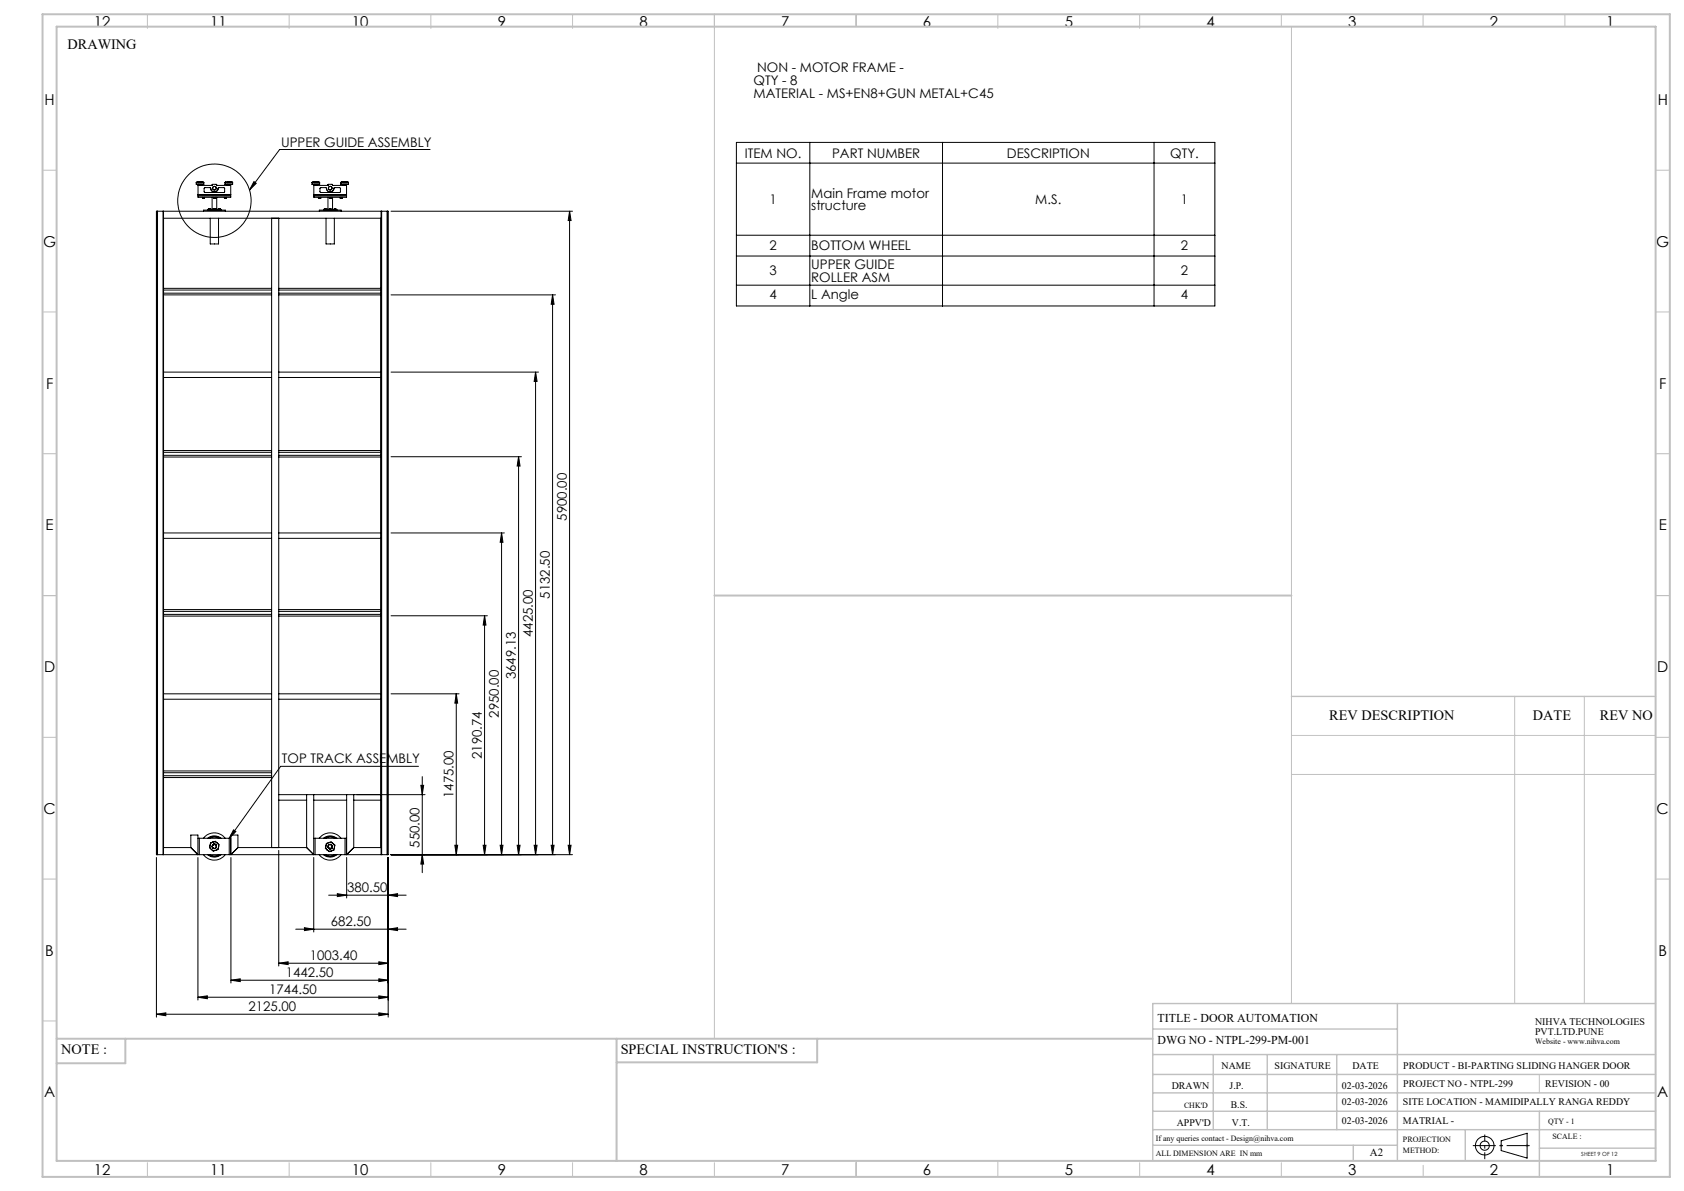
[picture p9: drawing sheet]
<svg xmlns="http://www.w3.org/2000/svg" width="594mm" height="420mm" viewBox="0 0 594 420" stroke-linecap="round" stroke-linejoin="round" font-family="sans-serif">
<g fill="none" stroke="#000" stroke-width=".35">
<path d="M151.7 52.7h-53.1l-10.6 14.3M259.8 50.2h168.7v57.7h-168.7zM259.8 57.5h168.7M285.6 50.2v57.7M332.5 50.2v57.7M407.1 50.2v57.7M55.4 74.5h-.2v226.9h.2M55.4 74.5h.2M55.4 74.5v226.9M55.6 74.5v226.9M55.6 74.5h1.9M57.5 74.5h.2"/>
<path d="M57.5 74.5v226.9M57.7 74.5v226.9M57.7 74.5h76.7M57.7 77h76.7M69.2 64.9h2.7M69.2 64.3h2.7M69.2 64.3v.6M69.7 64.2h.1M69.7 64.2l-.2 .1M69.7 64.2v.1M69.8 69.1h11.6M69.8 68.7h11.6"/>
<path d="M69.9 64.3h1.3M70 65h.1M70 65h.8M70 65v.4h.8M70.1 64.3v-.3h.9v.3M70.1 64.1h.9M70.8 65.4h.1M70.8 65v.4M70.8 65h.1M71 64.1v.1M71.1 65h.1M71.2 65v.4"/>
<path d="M71.2 65.4h-.1M71.4 64.3h.2M71.5 69.9l.5 .1M71.5 69.9h.6M71.5 69.6v.3M71.8 74.5v-.4h7.7v.4M71.8 64.3h-2.6M71.9 64.3h.1M71.9 64.3v.6M72 70h.1M72.1 69.9l-.1 .1M72.1 69.6v.3"/>
<path d="M72.1 66.2l2.2 .1a1.41 1.41 0 0 0 1.4 1.4 1.41 1.41 0 0 0 1.4-1.5h2l.1 1.6-7 .1-.2-.3zM73.3 73.9h4.6M73.3 74.1h4.6M73.3 73.9v.2M73.3 74.1h.1M73.7 73.6h.4M73.7 73.6v.2M74.1 73.6v.2M74.2 77v9h2.9v-9M74.3 66.3a1.34 1.34 0 0 0 1.3 1.4 1.34 1.34 0 0 0 1.4-1.4M74.7 65.4h-4.9v4.2h11.6v-4.2h-4.8M74.8 65.3v.1"/>
<path d="M74.8 69.6v4.2M74.9 65.2l-.2 .2M74.9 65.2l.1-.2h1.3l.1 .2M75.3 69.9h.7M75.3 69.6v.3M75.4 73.6h.4M75.4 73.6v.2M75.5 73.6h.3M75.5 73.6h-.1M75.5 73.6h.1M75.8 73.6v.2M76 69.9h.1"/>
<path d="M76 69.6v.3M76.4 65.2l.2 .2M76.4 65.3l.1 .1M76.4 69.6v4.2M77.2 73.6h.3M77.2 73.6h.1M77.2 73.6v.2M77.5 73.6v.2M77.9 73.9v.2M77.9 74.1h.1M79.2 69.9l.5 .1M79.2 69.9h.6"/>
<path d="M79.2 69.6v.3M79.4 64.9h2.7M79.4 64.3h2.7M79.4 64.3v.6M79.6 64.3h.2M79.7 70h.1M79.8 69.9l-.1 .1M79.8 69.6v.3M80.1 65.4h.8M80.1 65h.8M80.1 65h.1M80.1 65.4h.1"/>
<path d="M80.1 65v.4M80.2 64.2h1M80.2 64.1h1M80.2 64.3v-.3h1v.3M80.9 64.3h.2M80.9 65v.4M80.9 65.4h.1M81 65h-.1M81.3 65h.1M81.3 65v.4M81.3 65.4h.1M81.6 64.3h.2"/>
<path d="M82.1 64.3v.6M89.6 64l.8 .6-2.4 2.4zM95.8 77v221.9M98.3 77v221.9M110.1 64.3h2.6M110.1 64.9h2.6M110.1 64.3v.6M110.6 64.2h.1M110.6 64.2l-.3 .1M110.6 64.2v.1M110.7 69.1h11.5M110.7 68.7h11.5"/>
<path d="M110.8 64.3h1.2M110.8 65h.8M110.8 65.4h.8M110.8 65v.4M110.8 65h.1M110.8 65.4h.1M110.9 64.1h1M110.9 64.3v-.3h1v.3M111.6 65v.4M111.6 65.4h.1M111.7 65h-.1M112 65h.1"/>
<path d="M112 65v.4M112 65.4h.1M112.3 64.3h.2M112.3 69.9l.6 .1M112.3 69.9h.6M112.3 69.6v.3M112.6 74.5v-.4h7.7v.4M112.7 64.3v.6M112.9 70h.1M112.9 66.3h2.2a1.41 1.41 0 0 0 1.5 1.4 1.41 1.41 0 0 0 1.3-1.5l2.1 .1v1.5l-6.9 .1-.2-.3zM112.9 69.9v.1M112.9 69.9h.1"/>
<path d="M112.9 69.6v.3M114.2 73.9h4.6M114.2 74.1h4.6M114.2 73.9v.2M114.2 74.1h.1M114.5 73.6h.4M114.5 73.6v.2M114.9 73.6v.2M115 77v9h2.9v-9M115.1 66.3a1.34 1.34 0 0 0 1.4 1.4 1.34 1.34 0 0 0 1.3-1.4M115.6 65.4h-4.9v4.2h11.5v-4.2h-4.8M115.7 65.3l-.1 .1"/>
<path d="M115.7 69.6v4.2M115.7 65.2l-.2 .2M115.7 65.2l-.1 .2M115.7 65.2l.1-.2h1.3l.2 .2M116.2 69.9h.6M116.2 69.6v.3M116.3 73.6v.2M116.3 73.6h.1M116.3 73.6h.4M116.7 73.6v.2M116.8 69.9h.1M116.8 69.6v.3"/>
<path d="M117.3 65.2l.1 .2M117.3 65.3l.1 .1M117.3 69.6v4.2M118 73.6h.4M118 73.6v.2M118.4 73.6v.2M118.8 73.9v.2M118.8 74.1h-.1M120 69.9l.5 .1M120 69.9h.6M120 69.6v.3M120.2 64.9h2.7"/>
<path d="M120.2 64.3h2.7M120.2 64.3v.6M120.4 64.3h.2M120.6 70h.1M120.6 69.9v.1M120.6 69.6v.3M120.9 65h.9M120.9 65.4h.9M120.9 65h.1M120.9 65v.4M120.9 65.4h.1M121 65.4h.1"/>
<path d="M121 65h.1M121.1 64.3v-.3h.9v.3M121.1 64.1h.9M121.1 64.2h.9M121.8 64.3h.2M121.8 65v.4M121.8 65.4h.1M121.8 65h.1M122.1 65h.1M122.2 65v.4M122.2 65.4h-.1M122.5 64.3h.2"/>
<path d="M122.9 64.3v.6M134.4 74.5h.2M134.4 74.5v226.9M134.6 74.5h1.9M134.6 74.5v226.9M136.5 74.5h.2M136.5 74.5v226.9M136.7 74.5h.2v226.9h-.2M136.7 74.5v226.9M137.9 74.5h64M200.9 74.5l.5 3.3h-1zM200.9 74.5v226.9"/>
<path d="M259.8 83h168.7M259.8 90.3h168.7M57.7 101.7h38.1M57.7 104h38.1M57.7 102.3h38.1M57.7 103.4h38.1M98.3 101.7h36.1M98.3 104h36.1M98.3 102.3h36.1M98.3 103.4h36.1M137.9 104h58M194.9 104v197.4"/>
<path d="M194.9 104l.5 3.3h-1zM259.8 100.6h168.7M57.7 131.2h38.1M57.7 133.1h38.1M98.3 131.2h36.1M98.3 133.1h36.1M137.9 131.2h52M188.9 131.2v170.2M188.9 131.2l.5 3.3h-1zM57.7 158.9h38.1M57.7 159.5h38.1M98.3 158.9h36.1"/>
<path d="M98.3 159.5h36.1M57.7 161.2h38.1M57.7 160.6h38.1M98.3 161.2h36.1M98.3 160.6h36.1M137.9 161.1h46M182.9 161.1l.5 3.2h-1zM182.9 161.1v140.3M57.7 187.9h38.1M57.7 189.8h38.1M98.3 187.9h36.1M98.3 189.8h36.1"/>
<path d="M137.9 187.9h40M176.9 187.9v113.5M176.9 187.9l.5 3.3h-1zM57.7 217.3h38.1M57.7 215h38.1M57.7 215.6h38.1M57.7 216.7h38.1M98.3 217.3h36.1M98.3 215h36.1M98.3 215.6h36.1M98.3 216.7h36.1M137.9 217.2h34"/>
<path d="M170.9 217.2l.5 3.2h-1zM170.9 217.2v84.2M57.7 246.6h38.1M57.7 244.7h38.1M98.3 246.6h36.1M98.3 244.7h36.1M137.9 244.7h24M160.9 244.7v56.7M160.9 244.7l.5 3.2h-1zM57.7 274.2h38.1M57.7 271.9h38.1M57.7 272.5h38.1"/>
<path d="M57.7 273.6h38.1M147.6 270.2h-48.6l-18.1 25.4M148.4 276.9h1l-.5 3.3zM148.9 273.9v33.8M57.7 298.9h9.6M67.3 298.9v-4.4h2.5v6.9M67.3 298.9l2.5 2.5M69.8 295.6h.5M70.3 295.6v5.8M70.3 295.6h10.6M71.8 295.6a4.8 4.8 0 0 1 7.6 0M73.2 295.6a3.7 3.7 0 0 1 4.8 0"/>
<path d="M73.6 295.6a3.6 3.6 0 0 1 4 0M73.9 295.6a3.4 3.4 0 0 1 3.4 0M74.1 298.1l.1 .9 .4 .6M74.1 298.1a.88 .88 0 0 0 .5 1.5M74.6 299.6l.8 .3h.7M74.6 299.6a.86 .86 0 0 0 1.5 .3M74.9 298.7a.76 .76 0 0 1 .6-.9 .76 .76 0 0 1 .8 .8 .76 .76 0 0 1-.9 .6M75 298v.1M75.1 297.9l-.1 .2M75.1 297.9l-.1 .1M75.1 297l-.6 .3-.4 .8M75.1 297l.7-.1 .8 .4"/>
<path d="M75.1 297a1.02 1.02 0 0 1 1.5 .3M75.1 297a.89 .89 0 0 0-1 1.1M75.1 298a.73 .73 0 0 1 1.1 .2 .73 .73 0 0 1-.4 1.1 .73 .73 0 0 1-.9-.6l.8 .5a.69 .69 0 0 1-.8-.4 .69 .69 0 0 1 .2-.8zM75.9 297.8l.2 .1-.5-.2-.6 .3M76.1 297.9l-.4-.2-.6 .1 .8-.1 .4 .6M76.1 297.9l-.7-.2-.3 .2M76.1 297.9l.1 .1M76.3 298.6a.78 .78 0 0 0-.8-1 .78 .78 0 0 0-.6 1.1M76.6 297.3l.5 .7v.7M76.6 297.3a.95 .95 0 0 1 .5 1.4M77.1 298.7l-.3 .7-.7 .5M77.1 298.7a.99 .99 0 0 1-1 1.2"/>
<path d="M80.9 295.6h.5v5.8h-.5M80.9 295.6v5.8M82.4 292.6l.8 .6-2.3 2.4zM83.9 298.9h24.3M83.9 298.9l-2.4 2.5M83.9 298.9v-4.4h-2.4v6.9M98.3 280.2h51.6M98.3 282.2h9.9M98.3 299.9v40.8M108.2 280.2v18.7M108.2 298.9l2.5 2.5M110.7 295.6h.5"/>
<path d="M110.7 280.2v21.2M110.7 282.2h11.6M111.2 295.6h10.5M111.2 295.6v5.8M112.6 295.6a4.8 4.8 0 0 1 7.7 0M114.1 295.6a3.7 3.7 0 0 1 4.7 0M114.4 295.6a3.6 3.6 0 0 1 4.1 0M114.8 295.6a3.4 3.4 0 0 1 3.3 0M114.9 298.3l.1 .9 .4 .6M114.9 298.3a.91 .91 0 0 0 .5 1.5M115.4 299.8l.9 .4 .6-.1M115.4 299.8a.9 .9 0 0 0 1.5 .3"/>
<path d="M115.7 298.7l.5 .6 .7-.1-.4 .1-.5-.2M115.9 299l.1 .1M115.9 298a.75 .75 0 0 1 1.3 .3l-.4-.4-.5-.1a.73 .73 0 0 1 .8 1 .73 .73 0 0 1-1.1 .4 .73 .73 0 0 1-.1-1.2zM115.9 299.1l.2 .1M116 297.2l-.9 .6-.2 .5M116 297.2l.5-.1 1 .3M116 297.2a.97 .97 0 0 1 1.5 .2M116 297.2a.88 .88 0 0 0-1.1 1.1M116.6 297.8a.74 .74 0 0 0-.9 .7 .74 .74 0 0 0 .8 .8 .74 .74 0 0 0 .7-1M117 299.1l-.5 .2-.5-.2M117 299.1h.1M117 299l-.4 .3-.6-.2"/>
<path d="M117.1 298.9l-.1 .2M117.2 298.3a.78 .78 0 0 1-.7 1.1 .78 .78 0 0 1-.8-1M117.5 297.4l.4 .6 .1 .9M117.5 297.4a1.03 1.03 0 0 1 .5 1.5M118 298.9l-.3 .7-.8 .5M118 298.9a.99 .99 0 0 1-1.1 1.2M121.7 295.6h.5v5.8h-.5M121.7 295.6v5.8M122.3 280.2v21.2M124.8 298.9h9.6M124.8 298.9l-2.5 2.5M124.8 280.2v18.7"/>
<path d="M124.8 282.2h9.6M160.4 298.1h1l-.5 3.3zM170.4 298.1h1l-.5 3.3zM176.4 298.1h1l-.5 3.3zM182.4 298.1h1l-.5 3.3zM188.4 298.1h1l-.5 3.3zM194.4 298.1h1l-.5 3.3zM200.4 298.1h1l-.5 3.3zM55.2 302.4v56.3M55.4 301.4h.2M55.6 301.4h1.9M57.5 301.4h.2"/>
<path d="M57.7 301.4h12.1M69.8 301.4h.5M69.8 302.4v50.3M70.3 301.4h10.6M71.8 301.4a4.8 4.8 0 0 0 7.6 0M73.2 301.4a3.7 3.7 0 0 0 4.8 0M73.6 301.4a3.5 3.5 0 0 0 4 0M73.9 301.4a3.4 3.4 0 0 0 3.4 0M81.5 301.4h29.2M81.5 302.4v44.3M110.7 301.4h.5M110.7 302.4v26.3"/>
<path d="M111.2 301.4h10.5M112.6 301.4a4.8 4.8 0 0 0 7.7 0M114.1 301.4a3.7 3.7 0 0 0 4.7 0M114.4 301.4a3.5 3.5 0 0 0 4.1 0M114.8 301.4a3.4 3.4 0 0 0 3.3 0M115.9 315.7h27.4M119 315.2l3.3 .5-3.3 .5zM122.3 301.4h12.1M122.3 302.4v14.3M134.4 301.4h.2M134.6 301.4h1.9M136.5 301.4h.2"/>
<path d="M136.9 315.7l3.3-.5v1zM136.9 302.4v56.3M137.9 301.4h64M148.9 301.4l.5 3.3h-1zM98.3 339.7l3.3-.5v1zM98.3 339.7h38.6M104.3 327.7h39M107.4 327.1l3.3 .6-3.3 .5zM133.6 339.2l3.3 .5-3.3 .5zM136.9 327.7l3.3-.6v1.1zM55.2 357.7l3.3-.5v1zM55.2 357.7h81.7"/>
<path d="M69.8 351.7l3.3-.5v1zM69.8 351.7h67.1M81.5 345.7l3.2-.5v1zM81.5 345.7h55.4M133.6 345.2l3.3 .5-3.3 .5zM133.6 351.2l3.3 .5-3.3 .5zM133.6 357.2l3.3 .5-3.3 .5zM529.5 402.3l9.2-2.7v8.8l-9.2-2.7z"/>
<circle cx="75.6" cy="66.4" r=".66"/>
<circle cx="75.6" cy="70.8" r="12.9"/>
<circle cx="75.6" cy="66.4" r=".62"/>
<circle cx="116.5" cy="66.4" r=".65"/>
<circle cx="116.5" cy="66.4" r=".62"/>
<circle cx="75.6" cy="298.5" r=".67"/>
<circle cx="116.5" cy="298.5" r=".67"/>
<circle cx="523.7" cy="404" r="1.62"/>
<circle cx="523.7" cy="404" r="3.3"/>
</g>
<g fill="none" stroke="#c0c0c0" stroke-width=".35">
<path d="M52 5v5M102 5v5M152 5v5M202 5v5M252 5v361.3M302 5v4.4M352 5v5M402 5v5M452 5v4.4M455.5 9.4v344.5M502 5v4.4M552 5v4.4"/>
<path d="M15 60h5M584 60h5M15 110h5M584 110h5M15 160h5M584 160h5M15 210h5M584 210h5M455.5 259.3h128.5M534.3 245.6v108.3M558.8 245.6v108.3M15 260h5"/>
<path d="M455.5 273.1h128.5M584 260h5M15 310h5M584 310h5M15 360h5M543 378.9v6.5M52 410v5M102 410v5M152 410v5M202 410v5M252 410v5M302 409.4v5.6"/>
<path d="M352 409.4v5.6M402 410v5M452 410v5M502 410.9v4.1M529 404h1M529.2 403.7l.7 .7M529.5 403.5v1M529.9 403.7l-.7 .7M538.1 404h1.1M538.3 403.7l.7 .7M538.7 403.5v1M539 403.7l-.7 .7"/>
</g>
<path d="M519.5 404h20.1" fill="none" stroke="#000" stroke-width=".35" stroke-dasharray="15.2 1.3 1.3 1.3" stroke-dashoffset="7.1" stroke-linecap="butt"/>
<path d="M523.7 408.8v-8.7" fill="none" stroke="#000" stroke-width=".35" stroke-dasharray="15.2 1.3 1.3 1.3" stroke-dashoffset="12.8" stroke-linecap="butt"/>
<g fill="none" stroke="#c0c0c0" stroke-width=".5">
<path d="M455.5 245.6h128.5M492.9 353.9v55.5M584 353.9h-177.4v55.5M406.6 371.9h177.4M406.6 378.9h177.4M406.6 362.9h86.3M428 371.9v26.5M447 371.9v26.5M471.5 371.9v26.5M406.6 391.9h177.4M406.6 385.4h177.4M406.6 398.4h177.4"/>
<path d="M516.9 398.4v11M543 391.9v23.1M406.6 403.9h86.3M477.3 403.9v5.5M543 404.9h41"/>
</g>
<path d="M15 5h574v410h-574zM20 9.4h564v400h-564zM252 210h203.5M20 366.3h386.6M44.2 366.3v8.6h-24.2M217.5 366.3v43.1M288.3 366.3v8.3h-70.8" fill="none" stroke="#c0c0c0" stroke-width=".7"/>
<g fill="#000">
<path d="M89.6 64l.8 .6-2.4 2.4zM82.4 292.6l.8 .6-2.3 2.4z"/>
<path d="M136.9 315.7l3.3-.5v1zM119 315.2l3.3 .5-3.3 .5zM133.6 339.2l3.3 .5-3.3 .5zM98.3 339.7l3.3-.5v1zM133.6 345.2l3.3 .5-3.3 .5zM81.5 345.7l3.2-.5v1zM136.9 327.7l3.3-.6v1.1zM107.4 327.1l3.3 .6-3.3 .5zM133.6 351.2l3.3 .5-3.3 .5zM69.8 351.7l3.3-.5v1zM133.6 357.2l3.3 .5-3.3 .5zM55.2 357.7l3.3-.5v1z"/>
<path d="M148.9 301.4l.5 3.3h-1zM148.4 276.9h1l-.5 3.3z"/>
<path d="M160.4 298.1h1l-.5 3.3zM160.9 244.7l.5 3.2h-1zM176.4 298.1h1l-.5 3.3zM176.9 187.9l.5 3.3h-1zM188.4 298.1h1l-.5 3.3zM188.9 131.2l.5 3.3h-1zM194.4 298.1h1l-.5 3.3zM194.9 104l.5 3.3h-1z"/>
<path d="M200.4 298.1h1l-.5 3.3zM200.9 74.5l.5 3.3h-1zM170.4 298.1h1l-.5 3.3zM170.9 217.2l.5 3.2h-1zM182.4 298.1h1l-.5 3.3zM182.9 161.1l.5 3.2h-1z"/>
</g>
<g font-size="5.3">
<text x="33.1" y="9.5">12</text>
<text x="74.1" y="9.5">11</text>
<text x="124.1" y="9.5">10</text>
<text x="175.6" y="9.5">9</text>
<text x="225.6" y="9.5">8</text>
<text x="275.6" y="9.5">7</text>
<text x="325.6" y="9.5">6</text>
<text x="375.6" y="9.5">5</text>
<text x="425.6" y="9.5">4</text>
<text x="475.6" y="9.5">3</text>
<text x="525.6" y="9.5">2</text>
<text x="566.6" y="9.5">1</text>
<text x="15.7" y="37">H</text>
<text x="584.7" y="37">H</text>
<text x="15.2" y="87">G</text>
<text x="584.2" y="87">G</text>
<text x="16.2" y="137">F</text>
<text x="585.2" y="137">F</text>
<text x="16.1" y="187">E</text>
<text x="585.1" y="187">E</text>
<text x="15.5" y="237">D</text>
<text x="584.5" y="237">D</text>
<text x="15.4" y="287">C</text>
<text x="584.4" y="287">C</text>
<text x="16" y="337.1">B</text>
<text x="585" y="337.1">B</text>
<text x="15.5" y="387">A</text>
<text x="584.5" y="387">A</text>
<text x="33.1" y="414.5">12</text>
<text x="74.1" y="414.5">11</text>
<text x="124.1" y="414.5">10</text>
<text x="175.6" y="414.5">9</text>
<text x="225.6" y="414.5">8</text>
<text x="275.6" y="414.5">7</text>
<text x="325.6" y="414.5">6</text>
<text x="375.6" y="414.5">5</text>
<text x="425.6" y="414.5">4</text>
<text x="475.6" y="414.5">3</text>
<text x="525.6" y="414.5">2</text>
<text x="566.6" y="414.5">1</text>
</g>
<g font-size="5">
<text x="23.8" y="17.2">DRAWING</text>
<text x="468.9" y="254">REV DESCRIPTION</text>
<text x="540.7" y="254">DATE</text>
<text x="564.3" y="254">REV NO</text>
<text x="21.6" y="371.8">NOTE :</text>
<text x="218.9" y="371.8">SPECIAL INSTRUCTION'S :</text>
</g>
<g font-size="4.7">
<text x="265.8" y="30">QTY - 8</text>
<text x="267.1" y="25.4">NON - MOTOR FRAME -</text>
<text x="265.8" y="34.5">MATERIAL - MS+EN8+GUN METAL+C45</text>
<text x="99.1" y="51.7">UPPER GUIDE ASSEMBLY</text>
<text x="262.8" y="55.6">ITEM NO.</text>
<text x="293.5" y="55.6">PART NUMBER</text>
<text x="355.2" y="55.6">DESCRIPTION</text>
<text x="412.8" y="55.6">QTY.</text>
<text x="271.4" y="71.9">1</text>
<text x="286.2" y="69.7">Main Frame motor</text>
<text x="365.2" y="71.9">M.S.</text>
<text x="416.5" y="71.9">1</text>
<text x="286.2" y="74.2">structure</text>
<text x="271.4" y="88.3">2</text>
<text x="286.2" y="88.3">BOTTOM WHEEL</text>
<text x="416.5" y="88.3">2</text>
<text x="286.2" y="94.8">UPPER GUIDE</text>
<text x="271.4" y="97.1">3</text>
<text x="286.2" y="99.4">ROLLER ASM</text>
<text x="416.5" y="97.1">2</text>
<text x="271.4" y="105.5">4</text>
<text x="286.2" y="105.5">L Angle</text>
<text x="416.5" y="105.5">4</text>
<text x="199.9" y="183.6" transform="rotate(-90 199.9 183.6)">5900.00</text>
<text x="193.9" y="211.1" transform="rotate(-90 193.9 211.1)">5132.50</text>
<text x="187.9" y="224.7" transform="rotate(-90 187.9 224.7)">4425.00</text>
<text x="181.9" y="239.6" transform="rotate(-90 181.9 239.6)">3649.13</text>
<text x="175.9" y="253.1" transform="rotate(-90 175.9 253.1)">2950.00</text>
<text x="99.5" y="269.2">TOP TRACK ASSEMBLY</text>
<text x="169.9" y="267.7" transform="rotate(-90 169.9 267.7)">2190.74</text>
<text x="159.9" y="281.4" transform="rotate(-90 159.9 281.4)">1475.00</text>
<text x="147.9" y="298.9" transform="rotate(-90 147.9 298.9)">550.00</text>
<text x="122.5" y="314.6">380.50</text>
<text x="116.7" y="326.6">682.50</text>
<text x="109.2" y="338.6">1003.40</text>
<text x="100.8" y="344.6">1442.50</text>
<text x="95" y="350.6">1744.50</text>
<text x="87.7" y="356.6">2125.00</text>
</g>
<g font-size="4.2">
<text x="408.3" y="360.3">TITLE - DOOR AUTOMATION</text>
<text x="408.3" y="368.2">DWG NO - NTPL-299-PM-001</text>
</g>
<text font-size="3.9" x="483.2" y="407.7">A2</text>
<g font-size="3.5">
<text x="541.5" y="361.3">NIHVA TECHNOLOGIES</text>
<text x="541.5" y="364.9">PVT.LTD.PUNE</text>
<text x="430.9" y="377">NAME</text>
<text x="449.6" y="377">SIGNATURE</text>
<text x="477" y="377">DATE</text>
<text x="495" y="377">PRODUCT - BI-PARTING SLIDING HANGER DOOR</text>
<text x="495" y="383.3">PROJECT NO - NTPL-299</text>
<text x="545.1" y="383.3">REVISION - 00</text>
<text x="413.3" y="384.1">DRAWN</text>
<text x="433.7" y="384.1">J.P.</text>
<text x="473.4" y="384.1">02-03-2026</text>
<text x="473.4" y="389.8">02-03-2026</text>
<text x="494.8" y="389.8">SITE LOCATION - MAMIDIPALLY RANGA REDDY</text>
<text x="434.1" y="390.6">B.S.</text>
<text x="415.1" y="396.9">APPV'D</text>
<text x="434.6" y="396.9">V.T.</text>
<text x="473.4" y="396.5">02-03-2026</text>
<text x="494.8" y="396.5">MATRIAL -</text>
</g>
<g font-size="2.8">
<text x="541.5" y="368.3">Website - www.nihva.com</text>
<text x="417.6" y="390.6">CHK'D</text>
<text x="546.1" y="396.5">QTY - 1</text>
<text x="547.6" y="401.7">SCALE :</text>
<text x="407.7" y="402.2">If any queries contact - Design@nihva.com</text>
<text x="407.7" y="407.7">ALL DIMENSION ARE IN mm</text>
<text x="494.8" y="402.7">PROJECTION</text>
<text x="494.8" y="406.5">METHOD:</text>
</g>
<text font-size="2" x="557.8" y="407.8">SHEET 9 OF 12</text>
</svg>
